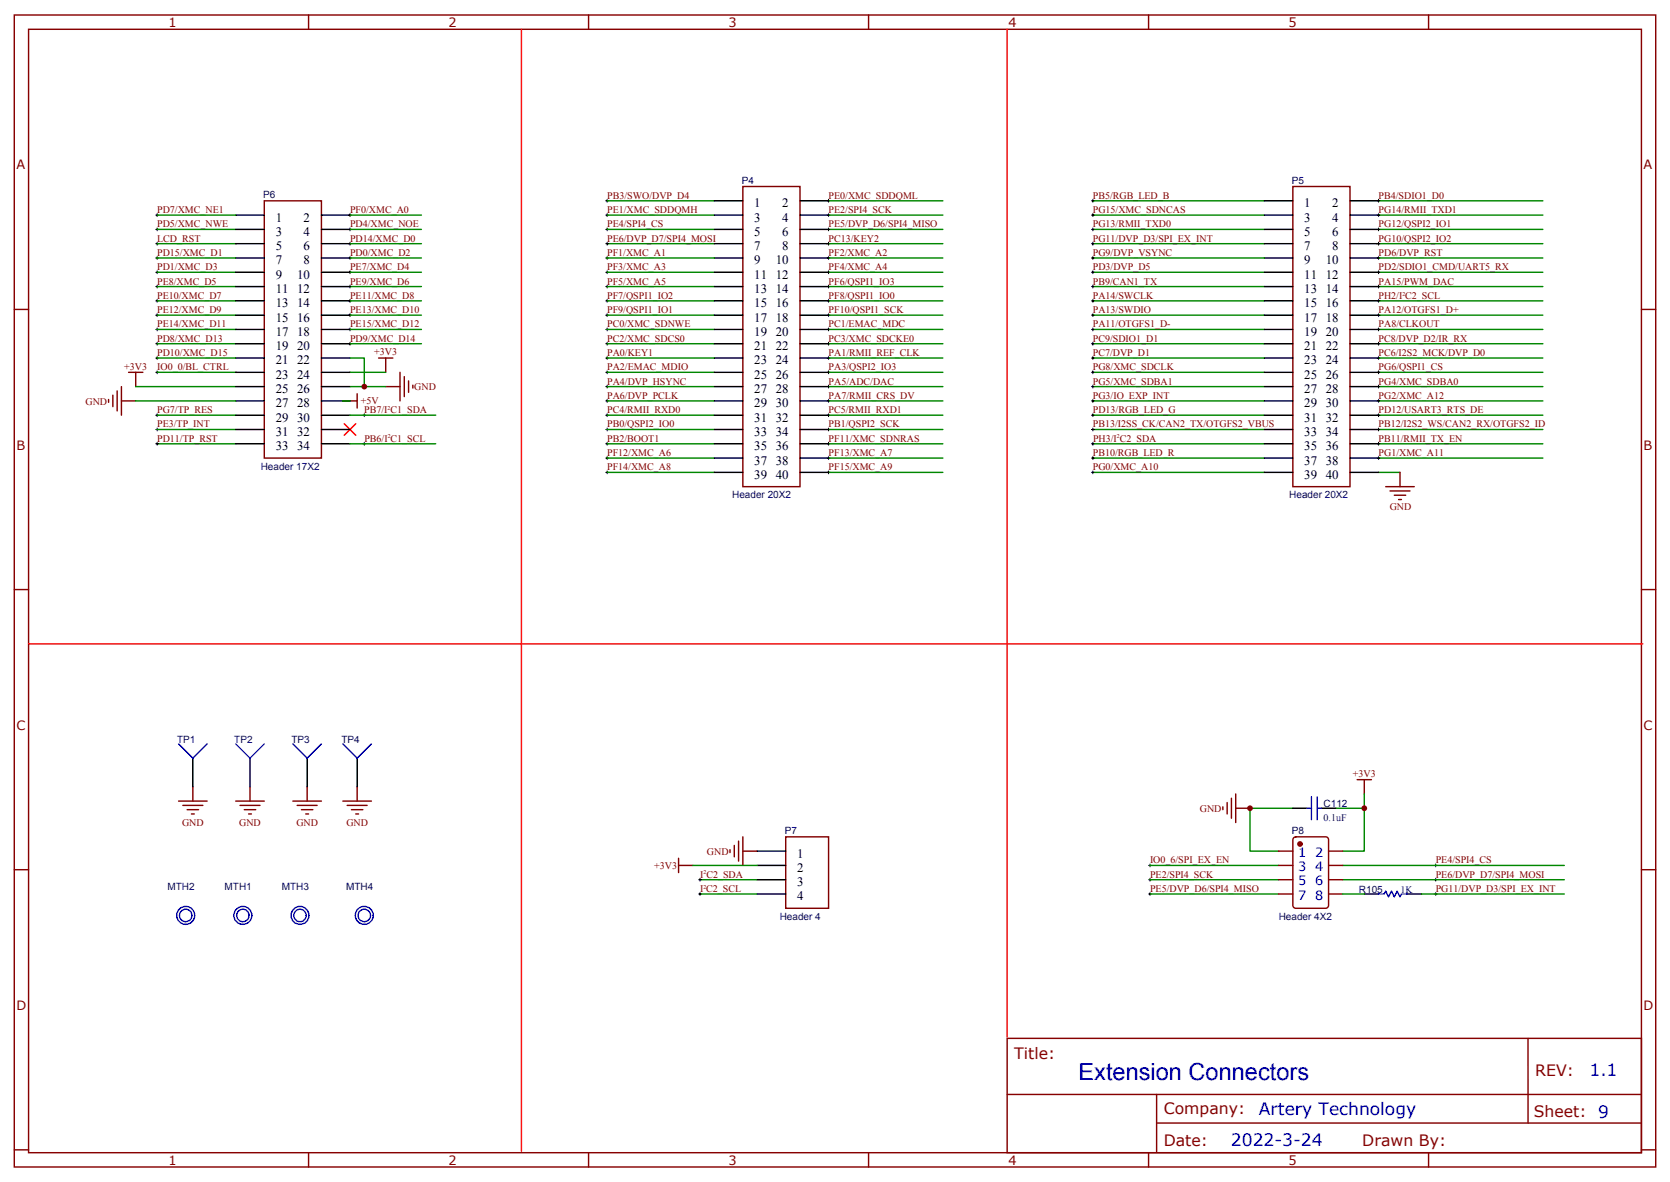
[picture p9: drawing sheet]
<svg xmlns="http://www.w3.org/2000/svg" width="412mm" height="292mm" viewBox="0 0 412 292" stroke-linecap="round" stroke-linejoin="round" font-family="sans-serif">
<g fill="none" stroke="#800000" stroke-width=".35">
<path d="M65.3 49.6h14.1v63.5h-14.1zM183.4 46h14.2v74.1h-14.2zM319.3 46h14.1v74.1h-14.1zM26.8 98.6v.7M27.9 97.5v2.9M28.9 96.5v4.9M30 99h3.5M30 95.4v7.1M31.7 91.9h3.6M33.5 91.9v3.5M84.7 99h3.5M88.2 97.2v3.5"/>
<path d="M93.5 88.4h3.5M95.2 95.4h3.6M95.2 88.4v3.5M98.8 91.9v7.1M99.8 93v4.9M100.9 94v2.8M102 95.1v.7M345.7 116.6v3.5M342.2 120.1h7M343.3 121.2h4.9M344.3 122.2h2.8M345.4 123.3h.7"/>
<path d="M44.1 197.7h7.1M45.2 198.8h4.9M46.2 199.8h2.8M47.6 194.2v3.5M58.2 197.7h7.1M59.3 198.8h4.9M60.3 199.8h2.8M61.7 194.2v3.5M72.3 197.7h7.1M73.4 198.8h4.9M74.4 199.8h2.9M75.8 194.2v3.5"/>
<path d="M84.7 197.7h7M85.7 198.8h5M86.8 199.8h2.8M88.2 194.2v3.5M302 199.1v.7M303 198.1v2.8M304.1 197v5M305.2 199.5h3.5M305.2 196v7M335.1 192.4h3.6M336.9 192.4v3.6M47.3 200.9h.7"/>
<path d="M61.4 200.9h.7M75.5 200.9h.7M87.8 200.9h.7M167.6 213.6h3.5M167.6 211.8v3.6M180.3 209.7v.7M181.3 208.7v2.8M182.4 207.6v4.9M183.4 210.1h3.6M183.4 206.6v7M194 206.6h10.6v17.6h-10.6z"/>
</g>
<path d="M128.8 7.2v277M248.7 7.2v248.7M85 104.6l2.8 2.8M87.8 104.6l-2.8 2.8M7.1 158.9h398.6" fill="none" stroke="#f00" stroke-width=".35"/>
<g fill="none" stroke="#000" stroke-width=".25">
<path d="M38.5 56.6h.7M38.5 53.1h.7M38.8 52.7v.7M38.8 56.3v.7M38.8 59.8v.7M86.1 56.6h.7M86.1 53.1h.7M86.4 52.7v.7M86.4 56.3v.7M86.4 59.8v.7M149.6 56.6h.7M149.6 53.1h.7"/>
<path d="M149.6 49.6h.7M149.9 49.2v.7M149.9 52.7v.7M149.9 56.3v.7M149.9 59.8v.7M204.3 56.6h.7M204.3 53.1h.7M204.3 49.6h.7M204.6 49.2v.7M204.6 52.7v.7M204.6 56.3v.7M204.6 59.8v.7"/>
<path d="M269.5 56.6h.7M269.5 53.1h.7M269.5 49.6h.7M269.9 49.2v.7M269.9 52.7v.7M269.9 56.3v.7M269.9 59.8v.7M340.1 56.6h.7M340.1 53.1h.7M340.1 49.6h.7M340.4 49.2v.7M340.4 52.7v.7"/>
<path d="M340.4 56.3v.7M340.4 59.8v.7M38.5 60.1h.7M38.5 63.7h.7M38.5 67.2h.7M38.5 70.7h.7M38.5 74.3h.7M38.5 77.8h.7M38.8 63.3v.7M38.8 66.9v.7M38.8 70.4v.7M38.8 73.9v.7"/>
<path d="M38.8 77.4v.7M86.1 60.1h.7M86.1 63.7h.7M86.1 67.2h.7M86.1 70.7h.7M86.1 74.3h.7M86.1 77.8h.7M86.4 63.3v.7M86.4 66.9v.7M86.4 70.4v.7M86.4 73.9v.7M86.4 77.4v.7"/>
<path d="M149.6 60.1h.7M149.6 63.7h.7M149.6 67.2h.7M149.6 70.7h.7M149.6 74.3h.7M149.6 77.8h.7M149.9 63.3v.7M149.9 66.9v.7M149.9 70.4v.7M149.9 73.9v.7M149.9 77.4v.7M204.3 60.1h.7"/>
<path d="M204.3 63.7h.7M204.3 67.2h.7M204.3 70.7h.7M204.3 74.3h.7M204.3 77.8h.7M204.6 63.3v.7M204.6 66.9v.7M204.6 70.4v.7M204.6 73.9v.7M204.6 77.4v.7M269.5 60.1h.7M269.5 63.7h.7"/>
<path d="M269.5 67.2h.7M269.5 70.7h.7M269.5 74.3h.7M269.5 77.8h.7M269.9 63.3v.7M269.9 66.9v.7M269.9 70.4v.7M269.9 73.9v.7M269.9 77.4v.7M340.1 60.1h.7M340.1 63.7h.7M340.1 67.2h.7"/>
<path d="M340.1 70.7h.7M340.1 74.3h.7M340.1 77.8h.7M340.4 63.3v.7M340.4 66.9v.7M340.4 70.4v.7M340.4 73.9v.7M340.4 77.4v.7M38.5 91.9h.7M38.5 81.3h.7M38.5 84.8h.7M38.5 88.4h.7"/>
<path d="M38.8 81v.7M38.8 84.5v.7M38.8 88v.7M38.8 91.5v.8M86.1 81.3h.7M86.1 84.8h.7M86.4 81v.7M86.4 84.5v.7M149.6 91.9h.7M149.6 81.3h.7M149.6 84.8h.7M149.6 88.4h.7"/>
<path d="M149.6 95.4h.7M149.6 99h.7M149.9 81v.7M149.9 84.5v.7M149.9 88v.7M149.9 91.5v.8M149.9 95.1v.7M149.9 98.6v.7M204.3 91.9h.7M204.3 81.3h.7M204.3 84.8h.7M204.3 88.4h.7"/>
<path d="M204.3 95.4h.7M204.3 99h.7M204.6 81v.7M204.6 84.5v.7M204.6 88v.7M204.6 91.5v.8M204.6 95.1v.7M204.6 98.6v.7M269.5 91.9h.7M269.5 81.3h.7M269.5 84.8h.7M269.5 88.4h.7"/>
<path d="M269.5 95.4h.7M269.5 99h.7M269.9 81v.7M269.9 84.5v.7M269.9 88v.7M269.9 91.5v.8M269.9 95.1v.7M269.9 98.6v.7M340.1 91.9h.7M340.1 81.3h.7M340.1 84.8h.7M340.1 88.4h.7"/>
<path d="M340.1 95.4h.7M340.1 99h.7M340.4 81v.7M340.4 84.5v.7M340.4 88v.7M340.4 91.5v.8M340.4 95.1v.7M340.4 98.6v.7M38.5 109.5h.7M38.5 102.5h.7M38.5 106h.7M38.8 102.1v.7"/>
<path d="M38.8 105.7v.7M38.8 109.2v.7M89.6 109.5h.7M89.6 102.5h.7M90 102.1v.7M90 109.2v.7M149.6 109.5h.7M149.6 102.5h.7M149.6 106h.7M149.6 113.1h.7M149.6 116.6h.7M149.9 102.1v.7"/>
<path d="M149.9 105.7v.7M149.9 109.2v.7M149.9 112.7v.7M149.9 116.2v.7M204.3 109.5h.7M204.3 102.5h.7M204.3 106h.7M204.3 113.1h.7M204.3 116.6h.7M204.6 102.1v.7M204.6 105.7v.7M204.6 109.2v.7"/>
<path d="M204.6 112.7v.7M204.6 116.2v.7M269.5 109.5h.7M269.5 102.5h.7M269.5 106h.7M269.5 113.1h.7M269.5 116.6h.7M269.9 102.1v.7M269.9 105.7v.7M269.9 109.2v.7M269.9 112.7v.7M269.9 116.2v.7"/>
<path d="M340.1 109.5h.7M340.1 102.5h.7M340.1 106h.7M340.1 113.1h.7M340.4 102.1v.7M340.4 105.7v.7M340.4 109.2v.7M340.4 112.7v.7M172.5 217.1h.7M172.9 216.8v.7M283.6 217.1h.7M283.6 213.6h.7"/>
<path d="M284 213.3v.7M284 216.8v.7M354.2 217.1h.7M354.2 213.6h.7M354.5 213.3v.7M354.5 216.8v.7M172.5 220.7h.7M172.9 220.3v.7M283.6 220.7h.7M284 220.3v.7M354.2 220.7h.7M354.5 220.3v.7"/>
</g>
<g fill="none" stroke="#008700" stroke-width=".35">
<path d="M38.8 56.6h19.4M38.8 53.1h19.4M86.4 56.6h17.7M86.4 53.1h17.7M149.9 56.6h26.5M149.9 53.1h26.5M149.9 49.6h26.5M204.6 56.6h28.2M204.6 53.1h28.2M204.6 49.6h28.2M269.9 56.6h42.3M269.9 53.1h42.3"/>
<path d="M269.9 49.6h42.3M340.4 56.6h40.6M340.4 53.1h40.6M340.4 49.6h40.6M38.8 74.3h19.4M38.8 70.7h19.4M38.8 67.2h19.4M38.8 63.7h19.4M38.8 60.1h19.4M38.8 77.8h19.4M86.4 77.8h17.7M86.4 74.3h17.7"/>
<path d="M86.4 70.7h17.7M86.4 67.2h17.7M86.4 63.7h17.7M86.4 60.1h17.7M149.9 77.8h26.5M149.9 74.3h26.5M149.9 70.7h26.5M149.9 67.2h26.5M149.9 63.7h26.5M149.9 60.1h26.5M204.6 77.8h28.2M204.6 74.3h28.2"/>
<path d="M204.6 70.7h28.2M204.6 67.2h28.2M204.6 63.7h28.2M204.6 60.1h28.2M269.9 77.8h42.3M269.9 74.3h42.3M269.9 70.7h42.3M269.9 67.2h42.3M269.9 63.7h42.3M269.9 60.1h42.3M340.4 77.8h40.6M340.4 74.3h40.6"/>
<path d="M340.4 70.7h40.6M340.4 67.2h40.6M340.4 63.7h40.6M340.4 60.1h40.6M33.5 99h24.7M33.5 95.4h24.7M38.8 81.3h19.4M38.8 84.8h19.4M38.8 88.4h19.4M38.8 91.9h19.4M84.7 99h1.7M86.4 88.4h3.6v7"/>
<path d="M86.4 91.9h8.8M86.4 95.4h8.8M86.4 81.3h17.7M86.4 84.8h17.7M149.9 91.9h26.5M149.9 99h26.5M149.9 95.4h26.5M149.9 81.3h26.5M149.9 84.8h26.5M149.9 88.4h26.5M204.6 91.9h28.2M204.6 99h28.2"/>
<path d="M204.6 95.4h28.2M204.6 81.3h28.2M204.6 84.8h28.2M204.6 88.4h28.2M269.9 91.9h42.3M269.9 99h42.3M269.9 95.4h42.3M269.9 81.3h42.3M269.9 84.8h42.3M269.9 88.4h42.3M340.4 81.3h40.6M340.4 91.9h40.6"/>
<path d="M340.4 99h40.6M340.4 95.4h40.6M340.4 84.8h40.6M340.4 88.4h40.6M38.8 102.5h19.4M38.8 109.5h19.4M38.8 106h19.4M86.4 102.5h21.2M86.4 109.5h21.2M149.9 102.5h26.5M149.9 109.5h26.5M149.9 106h26.5"/>
<path d="M149.9 113.1h26.5M149.9 116.6h26.5M204.6 102.5h28.2M204.6 109.5h28.2M204.6 106h28.2M204.6 113.1h28.2M204.6 116.6h28.2M269.9 102.5h42.3M269.9 109.5h42.3M269.9 106h42.3M269.9 113.1h42.3M269.9 116.6h42.3"/>
<path d="M340.4 102.5h40.6M340.4 109.5h40.6M340.4 106h40.6M340.4 113.1h40.6M340.4 116.6h5.3M319.3 199.5h-10.6v10.6h7M329.8 199.5h7.1M336.9 196v14.1h-5.3M171.1 213.6h15.9M172.9 217.1h14.1M284 213.6h31.7M284 217.1h31.7"/>
<path d="M331.6 213.6h54.7M331.6 217.1h54.7M172.9 220.7h14.1M284 220.7h31.7M331.6 220.7h5.3M351 220.7h35.3"/>
</g>
<g fill="none" stroke="#000" stroke-width=".35">
<path d="M58.2 53.1h7.1M58.2 56.6h7.1M79.4 53.1h7M79.4 56.6h7M176.4 53.1h7M176.4 56.6h7M176.4 49.6h7M197.6 53.1h7M197.6 56.6h7M197.6 49.6h7M312.2 53.1h7.1M312.2 56.6h7.1"/>
<path d="M312.2 49.6h7.1M333.4 53.1h7M333.4 56.6h7M333.4 49.6h7M58.2 60.1h7.1M58.2 63.7h7.1M58.2 67.2h7.1M58.2 70.7h7.1M58.2 74.3h7.1M58.2 77.8h7.1M79.4 60.1h7M79.4 63.7h7"/>
<path d="M79.4 67.2h7M79.4 70.7h7M79.4 74.3h7M79.4 77.8h7M176.4 60.1h7M176.4 63.7h7M176.4 67.2h7M176.4 70.7h7M176.4 74.3h7M176.4 77.8h7M197.6 60.1h7M197.6 63.7h7"/>
<path d="M197.6 67.2h7M197.6 70.7h7M197.6 74.3h7M197.6 77.8h7M312.2 60.1h7.1M312.2 63.7h7.1M312.2 67.2h7.1M312.2 70.7h7.1M312.2 74.3h7.1M312.2 77.8h7.1M333.4 60.1h7M333.4 63.7h7"/>
<path d="M333.4 67.2h7M333.4 70.7h7M333.4 74.3h7M333.4 77.8h7M58.2 81.3h7.1M58.2 84.8h7.1M58.2 88.4h7.1M58.2 91.9h7.1M58.2 95.4h7.1M58.2 99h7.1M79.4 81.3h7M79.4 84.8h7"/>
<path d="M79.4 88.4h7M79.4 91.9h7M79.4 95.4h7M79.4 99h7M176.4 81.3h7M176.4 84.8h7M176.4 88.4h7M176.4 91.9h7M176.4 95.4h7M176.4 99h7M197.6 81.3h7M197.6 84.8h7"/>
<path d="M197.6 88.4h7M197.6 91.9h7M197.6 95.4h7M197.6 99h7M312.2 81.3h7.1M312.2 84.8h7.1M312.2 88.4h7.1M312.2 91.9h7.1M312.2 95.4h7.1M312.2 99h7.1M333.4 81.3h7M333.4 84.8h7"/>
<path d="M333.4 88.4h7M333.4 91.9h7M333.4 95.4h7M333.4 99h7M58.2 102.5h7.1M58.2 106h7.1M58.2 109.5h7.1M79.4 102.5h7M79.4 106h7M79.4 109.5h7M176.4 102.5h7M176.4 106h7"/>
<path d="M176.4 109.5h7M176.4 113.1h7M176.4 116.6h7M197.6 102.5h7M197.6 106h7M197.6 109.5h7M197.6 113.1h7M197.6 116.6h7M312.2 102.5h7.1M312.2 106h7.1M312.2 109.5h7.1M312.2 113.1h7.1"/>
<path d="M312.2 116.6h7.1M333.4 102.5h7M333.4 106h7M333.4 109.5h7M333.4 113.1h7M333.4 116.6h7M47.6 187.1v7.1M61.7 187.1v7.1M75.8 187.1v7.1M88.2 187.1v7.1M319.3 199.5h3.5M326.3 199.5h3.5"/>
<path d="M187 210.1h7M187 213.6h7M187 217.1h7M187 220.7h7M336.9 220.7h3.5M347.5 220.7h3.5"/>
</g>
<g fill="none" stroke="#00f" stroke-width=".35">
<path d="M44.1 183.6l3.5 3.5 3.6-3.5M58.2 183.6l3.5 3.5 3.6-3.5M72.3 183.6l3.5 3.5 3.6-3.5M84.7 183.6l3.5 3.5 3.5-3.5M322.8 199.5h1M323.8 196.7v5.6M325.3 196.7v5.6M325.3 199.5h1M340.4 220.7h1.4l.4-.7 .7 1.4 .7-1.4 .7 1.4 .7-1.4 .7 1.4 .4-.7h1.4"/>
<circle cx="45.9" cy="226" r="1.53"/>
<circle cx="45.9" cy="225.9" r="2.22"/>
<circle cx="60" cy="226" r="1.53"/>
<circle cx="60" cy="225.9" r="2.21"/>
<circle cx="74.1" cy="225.9" r="2.21"/>
<circle cx="74.1" cy="226" r="1.53"/>
<circle cx="90" cy="226" r="1.53"/>
<circle cx="90" cy="225.9" r="2.21"/>
</g>
<g fill="none" stroke="#870000" stroke-width=".35">
<path d="M3.5 3.7h405.4v284.3h-405.4zM7.1 7.2h398.2v277.3h-398.2zM76.2 3.7v3.5M145.3 3.7v3.5M214.5 3.7v3.5M283.6 3.7v3.5M352.8 3.7v3.5M3.5 76.4h3.6M405.3 76.4h3.6M3.5 145.5h3.6M405.3 145.5h3.6M3.5 214.7h3.6"/>
<path d="M315.7 210.1h3.6M315.7 213.6h3.6M315.7 217.1h3.6M319.5 206.8l.5-.2h7.4a.71 .71 0 0 1 .7 .7v16.2a.76 .76 0 0 1-.7 .7h-7.4a.76 .76 0 0 1-.7-.7v-16.2zM328.1 210.1h3.5M328.1 213.6h3.5M328.1 217.1h3.5M405.3 214.7h3.6M315.7 220.7h3.6M328.1 220.7h3.5M248.7 256.3h156.6v28.2h-156.6zM377.3 256.3v20.9"/>
<path d="M248.7 270.1h156.5M285.6 277.2h119.6M285.6 270.1v14.2M3.5 283.8h3.6M76.2 284.5v3.5M145.3 284.5v3.5M214.5 284.5v3.5M283.6 284.5v3.5M352.8 284.5v3.5M405.3 283.8h3.6"/>
</g>
<circle cx="321" cy="208.3" r=".53" fill="#870000" stroke="#870000" stroke-width=".35"/>
<g fill="#800000">
<circle cx="90" cy="95.4" r=".71"/>
<circle cx="308.7" cy="199.5" r=".71"/>
<circle cx="336.9" cy="199.5" r=".71"/>
</g>
<text font-size="5.8" fill="#00f" x="266.3" y="266.5">Extension Connectors</text>
<g font-size="4.2" fill="#00f">
<text x="392.5" y="265.6">1.1</text>
<text x="310.9" y="275.1">Artery Technology</text>
<text x="304" y="282.9">2022-3-24</text>
</g>
<g font-size="3.9" fill="#800">
<text x="250.5" y="261.3">Title:</text>
<text x="379.1" y="265.6">REV:</text>
<text x="287.4" y="275.1">Company:</text>
<text x="378.7" y="275.7">Sheet: 9</text>
<text x="287.4" y="282.8">Date:</text>
<text x="336.4" y="282.8">Drawn By:</text>
</g>
<g font-size="3.2" fill="#800">
<text x="41.6" y="6.7">1</text>
<text x="110.8" y="6.7">2</text>
<text x="179.9" y="6.7">3</text>
<text x="249.1" y="6.7">4</text>
<text x="318.2" y="6.7">5</text>
<text x="4.1" y="41.8">A</text>
<text x="405.9" y="41.8">A</text>
<text x="4.1" y="110.9">B</text>
<text x="405.9" y="110.9">B</text>
<text x="4.1" y="180.1">C</text>
<text x="405.9" y="180.1">C</text>
<text x="4.1" y="249.2">D</text>
<text x="405.9" y="249.2">D</text>
<text x="41.6" y="287.5">1</text>
<text x="110.8" y="287.5">2</text>
<text x="179.9" y="287.5">3</text>
<text x="249.1" y="287.5">4</text>
<text x="318.2" y="287.5">5</text>
</g>
<g font-size="3.2">
<text x="186.3" y="51.2">1</text>
<text x="193.1" y="51.2">2</text>
<text x="322.1" y="51.2">1</text>
<text x="329" y="51.2">2</text>
<text x="68.1" y="54.7">1</text>
<text x="68.1" y="58.2">3</text>
<text x="75" y="54.7">2</text>
<text x="75" y="58.2">4</text>
<text x="186.3" y="54.7">3</text>
<text x="186.3" y="58.2">5</text>
<text x="193.1" y="54.7">4</text>
<text x="193.1" y="58.2">6</text>
<text x="322.1" y="54.7">3</text>
<text x="322.1" y="58.2">5</text>
<text x="329" y="54.7">4</text>
<text x="329" y="58.2">6</text>
<text x="68.1" y="61.7">5</text>
<text x="68.1" y="65.3">7</text>
<text x="75" y="61.7">6</text>
<text x="75" y="65.3">8</text>
<text x="186.3" y="61.7">7</text>
<text x="186.3" y="65.3">9</text>
<text x="191.6" y="65.3">10</text>
<text x="193.1" y="61.7">8</text>
<text x="322.1" y="61.7">7</text>
<text x="322.1" y="65.3">9</text>
<text x="327.4" y="65.3">10</text>
<text x="329" y="61.7">8</text>
<text x="68.1" y="68.8">9</text>
<text x="73.4" y="68.8">10</text>
<text x="186.3" y="68.8">11</text>
<text x="191.6" y="68.8">12</text>
<text x="322.1" y="68.8">11</text>
<text x="327.4" y="68.8">12</text>
<text x="68.1" y="72.3">11</text>
<text x="68.1" y="75.8">13</text>
<text x="73.4" y="72.3">12</text>
<text x="73.4" y="75.8">14</text>
<text x="186.3" y="72.3">13</text>
<text x="186.3" y="75.8">15</text>
<text x="191.6" y="72.3">14</text>
<text x="191.6" y="75.8">16</text>
<text x="322.1" y="72.3">13</text>
<text x="322.1" y="75.8">15</text>
<text x="327.4" y="72.3">14</text>
<text x="327.4" y="75.8">16</text>
<text x="68.1" y="79.4">15</text>
<text x="68.1" y="82.9">17</text>
<text x="73.4" y="79.4">16</text>
<text x="73.4" y="82.9">18</text>
<text x="186.3" y="79.4">17</text>
<text x="186.3" y="82.9">19</text>
<text x="191.6" y="79.4">18</text>
<text x="191.6" y="82.9">20</text>
<text x="322.1" y="79.4">17</text>
<text x="322.1" y="82.9">19</text>
<text x="327.4" y="79.4">18</text>
<text x="327.4" y="82.9">20</text>
<text x="68.1" y="86.4">19</text>
<text x="68.1" y="90">21</text>
<text x="73.4" y="86.4">20</text>
<text x="73.4" y="90">22</text>
<text x="186.3" y="86.4">21</text>
<text x="186.3" y="90">23</text>
<text x="191.6" y="86.4">22</text>
<text x="191.6" y="90">24</text>
<text x="322.1" y="86.4">21</text>
<text x="322.1" y="90">23</text>
<text x="327.4" y="86.4">22</text>
<text x="327.4" y="90">24</text>
<text x="68.1" y="93.5">23</text>
<text x="73.4" y="93.5">24</text>
<text x="186.3" y="93.5">25</text>
<text x="191.6" y="93.5">26</text>
<text x="322.1" y="93.5">25</text>
<text x="327.4" y="93.5">26</text>
<text x="68.1" y="97">25</text>
<text x="68.1" y="100.5">27</text>
<text x="73.4" y="97">26</text>
<text x="73.4" y="100.5">28</text>
<text x="186.3" y="97">27</text>
<text x="186.3" y="100.5">29</text>
<text x="191.6" y="97">28</text>
<text x="191.6" y="100.5">30</text>
<text x="322.1" y="97">27</text>
<text x="322.1" y="100.5">29</text>
<text x="327.4" y="97">28</text>
<text x="327.4" y="100.5">30</text>
<text x="68.1" y="104.1">29</text>
<text x="68.1" y="107.6">31</text>
<text x="73.4" y="104.1">30</text>
<text x="73.4" y="107.6">32</text>
<text x="186.3" y="104.1">31</text>
<text x="186.3" y="107.6">33</text>
<text x="191.6" y="104.1">32</text>
<text x="191.6" y="107.6">34</text>
<text x="322.1" y="104.1">31</text>
<text x="322.1" y="107.6">33</text>
<text x="327.4" y="104.1">32</text>
<text x="327.4" y="107.6">34</text>
<text x="68.1" y="111.1">33</text>
<text x="73.4" y="111.1">34</text>
<text x="186.3" y="111.1">35</text>
<text x="191.6" y="111.1">36</text>
<text x="322.1" y="111.1">35</text>
<text x="327.4" y="111.1">36</text>
<text x="186.3" y="114.7">37</text>
<text x="186.3" y="118.2">39</text>
<text x="191.6" y="114.7">38</text>
<text x="191.6" y="118.2">40</text>
<text x="322.1" y="114.7">37</text>
<text x="322.1" y="118.2">39</text>
<text x="327.4" y="114.7">38</text>
<text x="327.4" y="118.2">40</text>
<text x="196.8" y="211.7">1</text>
<text x="196.8" y="215.2">2</text>
<text x="196.8" y="218.7">3</text>
<text x="196.8" y="222.2">4</text>
</g>
<g font-size="3.2" fill="#00f">
<text x="320.6" y="211.5">1</text>
<text x="320.6" y="215">3</text>
<text x="324.8" y="215">4</text>
<text x="324.8" y="211.5">2</text>
<text x="320.6" y="218.5">5</text>
<text x="324.8" y="218.5">6</text>
<text x="320.6" y="222.1">7</text>
<text x="324.8" y="222.1">8</text>
</g>
<g font-size="2.5" fill="#000080">
<text x="183.2" y="45.4">P4</text>
<text x="319" y="45.4">P5</text>
<text x="65" y="49">P6</text>
<text x="64.4" y="116">Header 17X2</text>
<text x="180.8" y="123">Header 20X2</text>
<text x="318.4" y="123">Header 20X2</text>
<text x="43.7" y="183.3">TP1</text>
<text x="57.9" y="183.3">TP2</text>
<text x="72" y="183.3">TP3</text>
<text x="84.3" y="183.3">TP4</text>
<text x="326.9" y="199.2">C112</text>
<text x="326.9" y="202.7">0.1uF</text>
<text x="193.8" y="205.9">P7</text>
<text x="319" y="206">P8</text>
<text x="41.4" y="219.7">MTH2</text>
<text x="55.5" y="219.7">MTH1</text>
<text x="69.6" y="219.7">MTH3</text>
<text x="85.4" y="219.7">MTH4</text>
<text x="335.6" y="220.3">R105</text>
<text x="345.9" y="220.3">1K</text>
<text x="192.5" y="227.1">Header 4</text>
<text x="315.8" y="227.1">Header 4X2</text>
</g>
<g font-size="2.5" fill="#800000">
<text x="38.8" y="52.6">PD7/XMC_NE1</text>
<text x="86.4" y="52.6">PF0/XMC_A0</text>
<text x="149.9" y="52.6">PE1/XMC_SDDQMH</text>
<text x="149.9" y="49.1">PB3/SWO/DVP_D4</text>
<text x="204.6" y="49.1">PE0/XMC_SDDQML</text>
<text x="204.6" y="52.6">PE2/SPI4_SCK</text>
<text x="269.9" y="49.1">PB5/RGB_LED_B</text>
<text x="269.9" y="52.6">PG15/XMC_SDNCAS</text>
<text x="340.4" y="52.6">PG14/RMII_TXD1</text>
<text x="340.4" y="49.1">PB4/SDIO1_D0</text>
<text x="38.8" y="59.7">LCD_RST</text>
<text x="38.8" y="56.1">PD5/XMC_NWE</text>
<text x="86.4" y="56.1">PD4/XMC_NOE</text>
<text x="86.4" y="59.7">PD14/XMC_D0</text>
<text x="149.9" y="56.1">PE4/SPI4_CS</text>
<text x="149.9" y="59.7">PE6/DVP_D7/SPI4_MOSI</text>
<text x="204.6" y="59.7">PC13/KEY2</text>
<text x="204.6" y="56.1">PE5/DVP_D6/SPI4_MISO</text>
<text x="269.9" y="56.1">PG13/RMII_TXD0</text>
<text x="269.9" y="59.7">PG11/DVP_D3/SPI_EX_INT</text>
<text x="340.4" y="59.7">PG10/QSPI2_IO2</text>
<text x="340.4" y="56.1">PG12/QSPI2_IO1</text>
<text x="38.8" y="63.2">PD15/XMC_D1</text>
<text x="86.4" y="63.2">PD0/XMC_D2</text>
<text x="149.9" y="63.2">PF1/XMC_A1</text>
<text x="204.6" y="63.2">PF2/XMC_A2</text>
<text x="269.9" y="63.2">PG9/DVP_VSYNC</text>
<text x="340.4" y="63.2">PD6/DVP_RST</text>
<text x="38.8" y="66.7">PD1/XMC_D3</text>
<text x="38.8" y="70.2">PE8/XMC_D5</text>
<text x="86.4" y="66.7">PE7/XMC_D4</text>
<text x="86.4" y="70.2">PE9/XMC_D6</text>
<text x="149.9" y="66.7">PF3/XMC_A3</text>
<text x="149.9" y="70.2">PF5/XMC_A5</text>
<text x="204.6" y="66.7">PF4/XMC_A4</text>
<text x="204.6" y="70.2">PF6/QSPI1_IO3</text>
<text x="269.9" y="66.7">PD3/DVP_D5</text>
<text x="269.9" y="70.2">PB9/CAN1_TX</text>
<text x="340.4" y="70.2">PA15/PWM_DAC</text>
<text x="340.4" y="66.7">PD2/SDIO1_CMD/UART5_RX</text>
<text x="38.8" y="73.8">PE10/XMC_D7</text>
<text x="38.8" y="77.3">PE12/XMC_D9</text>
<text x="86.4" y="73.8">PE11/XMC_D8</text>
<text x="86.4" y="77.3">PE13/XMC_D10</text>
<text x="149.9" y="77.3">PF9/QSPI1_IO1</text>
<text x="149.9" y="73.8">PF7/QSPI1_IO2</text>
<text x="204.6" y="73.8">PF8/QSPI1_IO0</text>
<text x="204.6" y="77.3">PF10/QSPI1_SCK</text>
<text x="269.9" y="73.8">PA14/SWCLK</text>
<text x="269.9" y="77.3">PA13/SWDIO</text>
<text x="340.4" y="73.8">PH2/I C2_SCL</text>
<text x="340.4" y="77.3">PA12/OTGFS1_D+</text>
<text x="38.8" y="80.8">PE14/XMC_D11</text>
<text x="86.4" y="80.8">PE15/XMC_D12</text>
<text x="149.9" y="80.8">PC0/XMC_SDNWE</text>
<text x="204.6" y="80.8">PC1/EMAC_MDC</text>
<text x="269.9" y="80.8">PA11/OTGFS1_D-</text>
<text x="340.4" y="80.8">PA8/CLKOUT</text>
<text x="38.8" y="84.3">PD8/XMC_D13</text>
<text x="38.8" y="87.9">PD10/XMC_D15</text>
<text x="86.4" y="84.3">PD9/XMC_D14</text>
<text x="92.4" y="87.7">+3V3</text>
<text x="149.9" y="84.3">PC2/XMC_SDCS0</text>
<text x="149.9" y="87.9">PA0/KEY1</text>
<text x="204.6" y="84.3">PC3/XMC_SDCKE0</text>
<text x="204.6" y="87.9">PA1/RMII_REF_CLK</text>
<text x="269.9" y="84.3">PC9/SDIO1_D1</text>
<text x="269.9" y="87.9">PC7/DVP_D1</text>
<text x="340.4" y="87.9">PC6/I2S2_MCK/DVP_D0</text>
<text x="340.4" y="84.3">PC8/DVP_D2/IR_RX</text>
<text x="30.7" y="91.3">+3V3</text>
<text x="38.8" y="91.4">IO0_0/BL_CTRL</text>
<text x="149.9" y="94.9">PA4/DVP_HSYNC</text>
<text x="149.9" y="91.4">PA2/EMAC_MDIO</text>
<text x="204.6" y="91.4">PA3/QSPI2_IO3</text>
<text x="204.6" y="94.9">PA5/ADC/DAC</text>
<text x="269.9" y="94.9">PG5/XMC_SDBA1</text>
<text x="269.9" y="91.4">PG8/XMC_SDCLK</text>
<text x="340.4" y="94.9">PG4/XMC_SDBA0</text>
<text x="340.4" y="91.4">PG6/QSPI1_CS</text>
<text x="21.1" y="99.9">GND</text>
<text x="38.8" y="102">PG7/TP_RES</text>
<text x="89.1" y="99.8">+5V</text>
<text x="102.3" y="96.4">GND</text>
<text x="149.9" y="98.5">PA6/DVP_PCLK</text>
<text x="149.9" y="102">PC4/RMII_RXD0</text>
<text x="204.6" y="102">PC5/RMII_RXD1</text>
<text x="204.6" y="98.5">PA7/RMII_CRS_DV</text>
<text x="269.9" y="98.5">PG3/IO_EXP_INT</text>
<text x="269.9" y="102">PD13/RGB_LED_G</text>
<text x="340.4" y="102">PD12/USART3_RTS_DE</text>
<text x="340.4" y="98.5">PG2/XMC_A12</text>
<text x="38.8" y="105.5">PE3/TP_INT</text>
<text x="90" y="102">PB7/I C1_SDA</text>
<text x="149.9" y="105.5">PB0/QSPI2_IO0</text>
<text x="204.6" y="105.5">PB1/QSPI2_SCK</text>
<text x="269.9" y="105.5">PB13/I2SS_CK/CAN2_TX/OTGFS2_VBUS</text>
<text x="340.4" y="105.5">PB12/I2S2_WS/CAN2_RX/OTGFS2_ID</text>
<text x="38.8" y="109">PD11/TP_RST</text>
<text x="90" y="109">PB6/I C1_SCL</text>
<text x="149.9" y="109">PB2/BOOT1</text>
<text x="149.9" y="112.6">PF12/XMC_A6</text>
<text x="204.6" y="109">PF11/XMC_SDNRAS</text>
<text x="204.6" y="112.6">PF13/XMC_A7</text>
<text x="269.9" y="112.6">PB10/RGB_LED_R</text>
<text x="269.9" y="109">PH3/I C2_SDA</text>
<text x="340.4" y="112.6">PG1/XMC_A11</text>
<text x="340.4" y="109">PB11/RMII_TX_EN</text>
<text x="149.9" y="116.1">PF14/XMC_A8</text>
<text x="204.6" y="116.1">PF15/XMC_A9</text>
<text x="269.9" y="116.1">PG0/XMC_A10</text>
<text x="343.2" y="125.8">GND</text>
<text x="334.1" y="191.8">+3V3</text>
<text x="45" y="203.8">GND</text>
<text x="59.1" y="203.8">GND</text>
<text x="73.2" y="203.8">GND</text>
<text x="85.5" y="203.8">GND</text>
<text x="296.3" y="200.4">GND</text>
<text x="161.6" y="214.5">+3V3</text>
<text x="174.6" y="211">GND</text>
<text x="284" y="213.1">IO0_6/SPI_EX_EN</text>
<text x="354.5" y="213.1">PE4/SPI4_CS</text>
<text x="172.9" y="220.2">I C2_SCL</text>
<text x="172.9" y="216.7">I C2_SDA</text>
<text x="284" y="216.6">PE2/SPI4_SCK</text>
<text x="284" y="220.2">PE5/DVP_D6/SPI4_MISO</text>
<text x="354.5" y="216.6">PE6/DVP_D7/SPI4_MOSI</text>
<text x="354.5" y="220.2">PG11/DVP_D3/SPI_EX_INT</text>
</g>
<g font-size="1.4" fill="#800000">
<text x="346.3" y="72.9">2</text>
<text x="95.7" y="101.2">2</text>
<text x="95.7" y="108.2">2</text>
<text x="275.8" y="108.2">2</text>
<text x="173.7" y="215.8">2</text>
<text x="173.7" y="219.4">2</text>
</g>
</svg>
